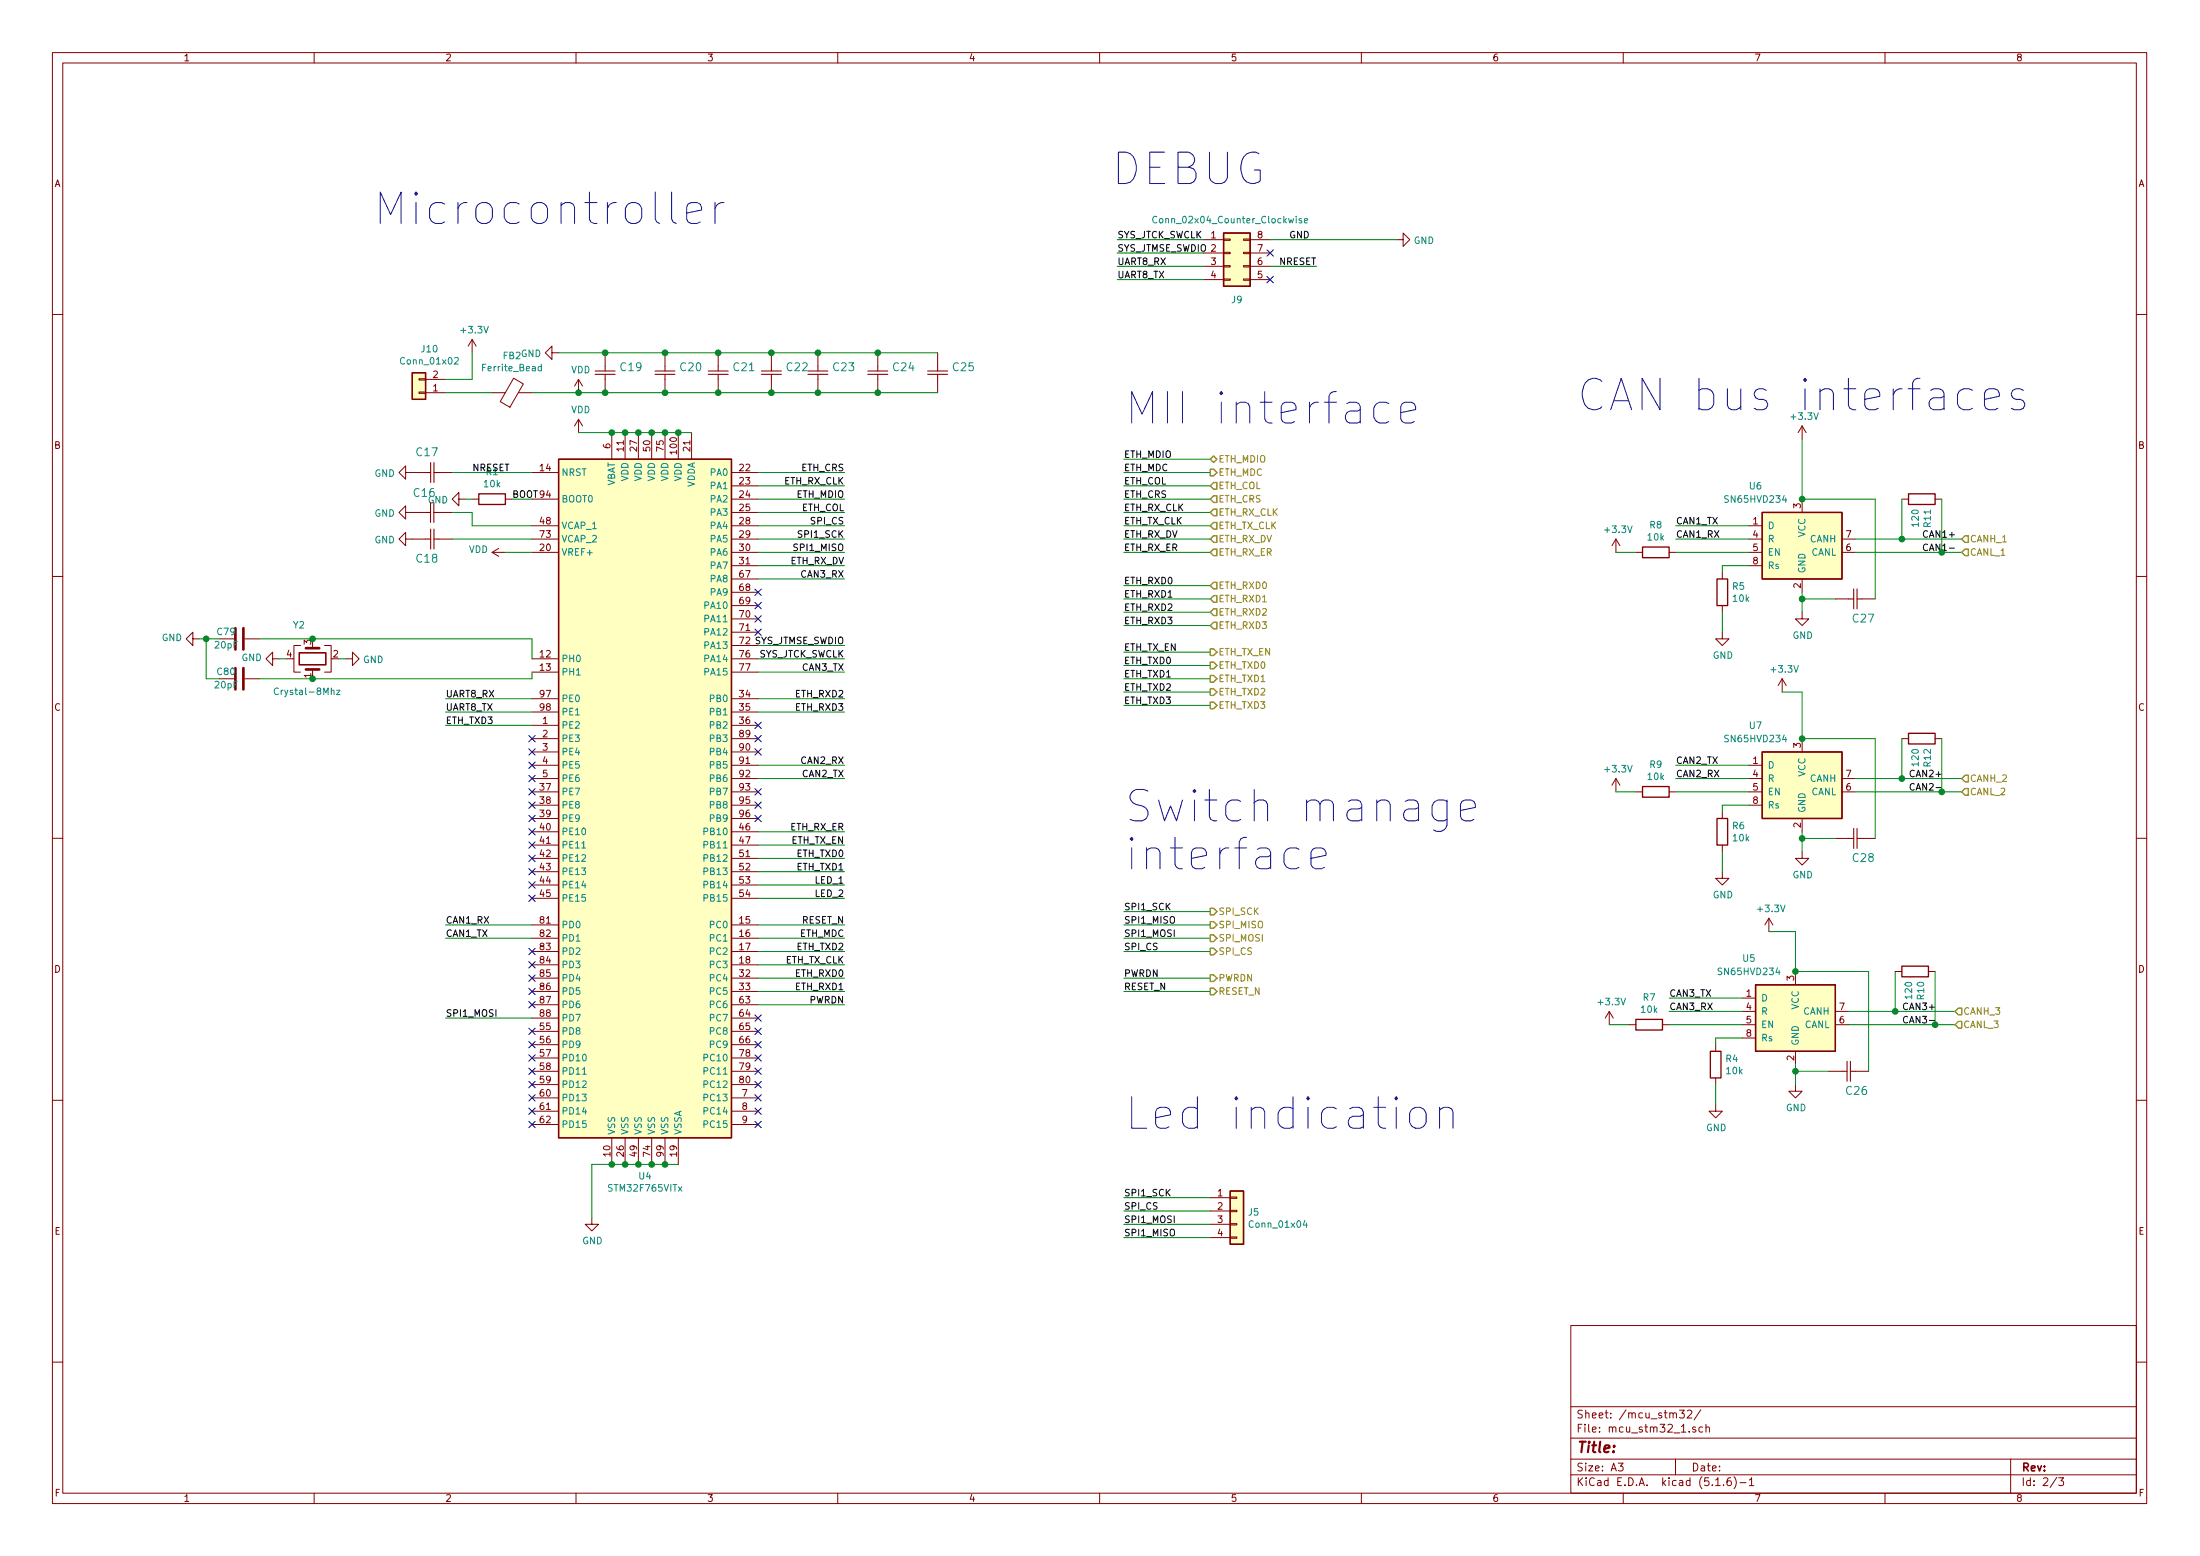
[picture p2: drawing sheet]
<svg xmlns="http://www.w3.org/2000/svg" width="420mm" height="297mm" viewBox="0 0 420 297" stroke-linecap="round" stroke-linejoin="round" font-family="sans-serif">
<g fill="none" stroke="#840000" stroke-width=".19">
<path d="M10 10h400v277h-400zM12 12h396v273.1h-396zM60 10v2M110 10v2M160 10v2M210 10v2M260 10v2M310 10v2M360 10v2M229.9 45.8h3.8M229.9 48.3h3.8M229.9 50.8h3.8"/>
<path d="M229.9 53.4h3.8M233.7 53.2h1.2v.3h-1.2zM233.7 50.7h1.2v.3h-1.2zM233.7 45.6h1.2v.3h-1.2zM233.7 48.2h1.2v.2h-1.2zM237.5 53.2h1.3v.3h-1.3zM237.5 50.7h1.3v.3h-1.3zM237.5 45.6h1.3v.3h-1.3zM237.5 48.2h1.3v.2h-1.3zM238.8 45.8h3.8M238.8 48.3h3.8M238.8 50.8h3.8"/>
<path d="M238.8 53.4h3.8M266.7 45.8h1.3v1.2l1.2-1.2-1.2-1.3v1.3M10 60h2M80 72.3h1.3v.3h-1.3zM80 74.8h1.3v.3h-1.3zM81.3 75h3.8M81.3 72.4h3.8M90.2 64.8l-.8 1.3M90.2 64.8v2.5M90.2 64.8l.7 1.3M94 75h2.5M98.1 72.2l1.8 1.1-2.5 4.4-1.9-1z"/>
<path d="M99 75h2.6M105.4 67.3v-1.2l-1.3 1.2 1.3 1.3v-1.3h1.3M110.5 72.4v2.6M110.5 72.4l-.8 1.3M110.5 72.4l.8 1.3M115.6 67.3v2.6M115.6 72.4v2.6M127 67.3v2.6M127 72.4v2.6M137.2 67.3v2.6M137.2 72.4v2.6M147.3 67.3v2.6"/>
<path d="M147.3 72.4v2.6M156.2 67.3v2.6M156.2 72.4v2.6M167.6 67.3v2.6M167.6 72.4v2.6M179.1 67.3v2.6M179.1 72.4v2.6M408 60h2M77.5 97.8v-1.2l-1.3 1.2 1.3 1.3v-1.3h3.8M77.5 90.2v-1.3l-1.3 1.3 1.3 1.3v-1.3h3.8M83.8 90.2h2.6M83.8 97.8h2.6"/>
<path d="M87.6 95.3v-1.3l-1.2 1.3 1.2 1.3v-1.3h1.3M90.2 95.3h1.2M96.5 95.3h1.3M101.6 95.3h5.1M101.6 90.2h5.1M110.5 80l-.8 1.3M110.5 80v2.6M110.5 80l.8 1.3M116.8 82.6v5.1M119.4 82.6v5.1M121.9 82.6v5.1M124.5 82.6v5.1"/>
<path d="M127 82.6v5.1M129.5 82.6v5.1M132.1 82.6v5.1M139.7 95.3h5.1M139.7 90.2h5.1M139.7 92.7h5.1M139.7 97.8h5.1M344.2 81.3v2.6M344.2 95.3v2.5M344.2 81.3l-.8 1.3M344.2 81.3l.7 1.3M363.2 95.3h1.3"/>
<path d="M369.6 95.3h1.2M10 110h2M77.5 102.9v-1.3l-1.3 1.3 1.3 1.3v-1.3h3.8M83.8 102.9h2.6M94 105.4h2.5M94 105.4l1.2 .8M95.2 104.7l-1.2 .7M101.6 105.4h5.1M101.6 100.4h5.1M101.6 102.9h5.1M139.7 105.4h5.1M139.7 115.6h5.1"/>
<path d="M139.7 118.1h5.1M139.7 100.4h5.1M139.7 102.9h5.1M139.7 108h5.1M139.7 110.5h5.1M139.7 113.1h5.1M308.6 102.9v2.5M308.6 102.9l-.8 1.3M308.6 102.9l.8 1.3M312.4 105.4h1.3M318.8 105.4h1.2M328.9 109.3v1.2"/>
<path d="M328.9 115.6v1.3M334 105.4h2.5M334 100.4h2.5M334 102.9h2.5M334 108h2.5M344.2 116.9v1.2h1.2l-1.2 1.3-1.3-1.3h1.3M344.2 110.5v2.6M350.5 114.3h2.6M351.8 105.4h2.5M351.8 102.9h2.5M355.6 114.3h2.5M408 110h2"/>
<path d="M36.8 122v1.2l-1.2-1.2 1.2-1.3v1.3h1.3M46.7 129.6h2.8M46.7 122h2.8M52.1 125.8v1.2l-1.3-1.2 1.3-1.3v1.3h1.2M57.4 123.2h-1.3v5.1h1.3M59.7 123.2v.5M59.7 127.8v.5M62 123.2h1.2v5.1h-1.2M66 125.8h1.3v1.2l1.3-1.2-1.3-1.3v1.3M101.6 125.8h5.1M101.6 128.3h5.1M101.6 133.4h5.1"/>
<path d="M101.6 135.9h5.1M101.6 138.5h5.1M139.7 120.7h5.1M139.7 123.2h5.1M139.7 125.8h5.1M139.7 128.3h5.1M139.7 133.4h5.1M139.7 135.9h5.1M139.7 138.5h5.1M328.9 120.7v1.3h1.3l-1.3 1.2-1.2-1.2h1.2M340.4 129.6l-.8 1.2M340.4 129.6v2.5"/>
<path d="M340.4 129.6l.7 1.2M101.6 158.8h5.1M101.6 141h5.1M101.6 143.5h5.1M101.6 146.1h5.1M101.6 148.6h5.1M101.6 151.2h5.1M101.6 153.7h5.1M101.6 156.2h5.1M139.7 158.8h5.1M139.7 141h5.1M139.7 143.5h5.1"/>
<path d="M139.7 146.1h5.1M139.7 148.6h5.1M139.7 151.2h5.1M139.7 153.7h5.1M139.7 156.2h5.1M308.6 148.6l-.8 1.3M308.6 148.6v2.6M308.6 148.6l.8 1.3M312.4 151.2h1.3M318.8 151.2h1.2M328.9 155v1.2M334 146.1h2.5"/>
<path d="M334 148.6h2.5M334 151.2h2.5M334 153.7h2.5M344.2 141v2.5M344.2 156.2v2.6M351.8 148.6h2.5M351.8 151.2h2.5M363.2 141h1.3M369.6 141h1.2M10 160h2M101.6 161.3h5.1M101.6 163.9h5.1"/>
<path d="M101.6 166.4h5.1M101.6 168.9h5.1M101.6 171.5h5.1M101.6 176.6h5.1M101.6 179.1h5.1M139.7 161.3h5.1M139.7 163.9h5.1M139.7 166.4h5.1M139.7 168.9h5.1M139.7 171.5h5.1M139.7 176.6h5.1M139.7 179.1h5.1"/>
<path d="M328.9 166.4v1.3h1.3l-1.3 1.2-1.2-1.2h1.2M328.9 161.3v1.3M337.8 175.3l-.7 1.3M337.8 175.3v2.5M337.8 175.3l.8 1.3M344.2 162.6v1.3h1.2l-1.2 1.2-1.3-1.2h1.3M350.5 160.1h2.6M355.6 160.1h2.5M408 160h2M101.6 181.6h5.1M101.6 184.2h5.1M101.6 186.7h5.1"/>
<path d="M101.6 189.3h5.1M101.6 191.8h5.1M101.6 194.3h5.1M101.6 196.9h5.1M101.6 199.4h5.1M139.7 181.6h5.1M139.7 184.2h5.1M139.7 186.7h5.1M139.7 189.3h5.1M139.7 191.8h5.1M139.7 194.3h5.1M139.7 196.9h5.1"/>
<path d="M139.7 199.4h5.1M307.3 193.1l-.7 1.2M307.3 193.1v2.5M307.3 193.1l.8 1.2M311.1 195.6h1.3M317.5 195.6h1.3M327.7 199.4v1.3M332.7 195.6h2.6M332.7 190.5h2.6M332.7 193.1h2.6M332.7 198.2h2.6M342.9 185.5v2.5"/>
<path d="M350.5 195.6h2.6M350.5 193.1h2.6M361.9 185.5h1.3M368.3 185.5h1.3M10 210h2M101.6 202h5.1M101.6 204.5h5.1M101.6 207h5.1M101.6 209.6h5.1M101.6 212.1h5.1M101.6 214.7h5.1M116.8 217.2v5.1"/>
<path d="M119.4 217.2v5.1M121.9 217.2v5.1M124.5 217.2v5.1M127 217.2v5.1M129.5 217.2v5.1M139.7 202h5.1M139.7 204.5h5.1M139.7 207h5.1M139.7 209.6h5.1M139.7 212.1h5.1M139.7 214.7h5.1M327.7 210.9v1.2h1.2l-1.2 1.3-1.3-1.3h1.3"/>
<path d="M327.7 205.8v1.2M342.9 207v1.3h1.3l-1.3 1.3-1.3-1.3h1.3M342.9 200.7v2.5M349.2 204.5h2.6M354.3 204.5h2.6M408 210h2M113 232.4v1.3h1.3l-1.3 1.3-1.2-1.3h1.2M231.1 228.6h3.8M231.1 231.2h3.8M231.1 233.7h3.8M231.1 236.3h3.8M234.9 236.1h1.3v.3h-1.3z"/>
<path d="M234.9 233.6h1.3v.2h-1.3zM234.9 228.5h1.3v.3h-1.3zM234.9 231h1.3v.3h-1.3zM300 253h108v32.1h-108zM10 260h2M300 278.5h108M300 274.5h108M300 268.5h108M309 279.3h1l-.5 .6 .4 .1v.7l-.2 .1-.7-.1M320 278.5v3M320.8 269.2h.9l-.5 .6 .4 .1v.7l-.2 .1-.6-.1M322.2 269.4l.6-.2 .2 .2 .1 .2-.9 1.1h.9"/>
<path d="M323.8 272.5a.37 .37 0 0 0-.6 .1l.1 .2 .5 .2 .1 .1-.2 .3-.5-.1M324.8 269.1l-1.3 2M325.2 272.5l-.5-.1-.2 .3v.6l.2 .1 .5-.1M325.8 272.5h.1a.37 .37 0 0 1 .6 .1v.8M325.8 271.9v1.5M384 278.5v6.6M408 260h2M60 285.1v1.9M110 285.1v1.9M160 285.1v1.9M210 285.1v1.9M260 285.1v1.9"/>
<path d="M300 281.5h108M310 285.1v1.9M327.7 283.6h.8M329.2 283.5v.1M330.5 282.1a.59 .59 0 0 0-.7 .6l.1 .8 .5 .1 .2-.1 .1-.5-.2-.3h-.4l-.3 .3M331.2 281.9a1.71 1.71 0 0 1 0 2.3M332.3 283h1.2M334.1 282.5l.4-.4v1.5M334.1 283.6h.8M360 285.1v1.9M392.8 282l-1.3 2M393.2 282.1h.9l-.5 .6 .4 .1v.7l-.2 .1-.6-.1"/>
</g>
<g fill="none" stroke="#840000" stroke-width=".2">
<path d="M113.7 70.8h3.8M113.7 71.5h3.8M115.6 69.9v.9M115.6 71.5v.9M125.1 70.8h3.8M125.1 71.5h3.8M127 69.9v.9M127 71.5v.9M135.3 70.8h3.8M135.3 71.5h3.8M137.2 69.9v.9M137.2 71.5v.9"/>
<path d="M145.4 70.8h3.8M145.4 71.5h3.8M147.3 69.9v.9M147.3 71.5v.9M154.3 70.8h3.8M154.3 71.5h3.8M156.2 69.9v.9M156.2 71.5v.9M165.7 70.8h3.8M165.7 71.5h3.8M167.6 69.9v.9M167.6 71.5v.9"/>
<path d="M177.2 70.8h3.8M177.2 71.5h3.8M179.1 69.9v.9M179.1 71.5v.9M81.3 97.8h.9M81.3 90.2h.9M82.2 95.9v3.8M82.2 88.3v3.8M82.9 97.8h.9M82.9 95.9v3.8M82.9 88.3v3.8M82.9 90.2h.9"/>
<path d="M81.3 102.9h.9M82.2 101v3.8M82.9 102.9h.9M82.9 101v3.8M353.1 114.3h.9M354 112.4v3.8M354.7 112.4v3.8M354.7 114.3h.9M354 158.2v3.8M354.7 158.2v3.8M353.1 160.1h.9M354.7 160.1h.9"/>
<path d="M351.8 204.5h1M352.8 202.6v3.8M353.4 204.5h.9M353.4 202.6v3.8"/>
</g>
<g fill="none" stroke="#840000" stroke-width=".25">
<path d="M233.7 44.5h5.1v10.1h-5.1zM78.7 71.2h2.6v5h-2.6zM91.4 94.3h5.1v2h-5.1zM106.7 87.7h33v129.5h-33zM336.5 97.8h15.3v12.7h-15.3zM364.5 94.3h5.1v2h-5.1zM313.7 104.4h5.1v2.1h-5.1zM327.9 110.5h2v5.1h-2zM364.5 140h5.1v2h-5.1zM313.7 150.2h5.1v2h-5.1zM327.9 156.2h2v5.1h-2zM336.5 143.5h15.3v12.7h-15.3z"/>
<path d="M312.4 194.6h5.1v2h-5.1zM335.3 188h15.2v12.7h-15.2zM363.2 184.4h5.1v2.1h-5.1zM326.6 200.7h2.1v5.1h-2.1zM234.9 227.4h2.6v10.1h-2.6z"/>
</g>
<g fill="#ffffc2" stroke="#ffffc2" stroke-width=".19">
<path d="M233.7 44.5h5.1v10.1h-5.1z"/>
<path d="M106.7 87.7h33v129.5h-33z"/>
<path d="M336.5 143.5h15.3v12.7h-15.3z"/>
<path d="M336.5 97.8h15.3v12.7h-15.3z"/>
<path d="M234.9 227.4h2.6v10.1h-2.6z"/>
<path d="M78.7 71.2h2.6v5h-2.6z"/>
<path d="M335.3 188h15.2v12.7h-15.2z"/>
</g>
<path d="M220.9 41.4a.6 .6 0 0 0-.8 .4 .6 .6 0 0 0 .6 .8l.2-.2M248.6 41.8l-.3-.1-.2 .2 .1 .2 .4 .1v.3h-.5M249.1 42.1l.6-.1v-.2l-.4-.1-.2 .2 .1 .6h.5M86.8 68.4l.5-.2 .2 .4-.8 .9h.8M103.4 70h-.4l-.2 .2 .1 .6h.5M103.4 69.5v1.3M53.2 131.5a.6 .6 0 0 0-.9 .4 .6 .6 0 0 0 .6 .7l.3-.1M64.3 131.8h.6l-.6 .8h.6M111.1 161.9h.7M111.3 205.1h.7M249.2 233l-.3 .9h.8M249.5 233.5v.8" fill="none" stroke="#008484" stroke-width=".19"/>
<path d="M45 119.9v4.1M46.5 119.9v4.1M45 127.5v4.1M46.5 127.5v4.1M58.4 127.8h2.6M58.4 123.7h2.6" fill="none" stroke="#840000" stroke-width=".51"/>
<path d="M57.1 124.6h5.1v2.3h-5.1z" fill="none" stroke="#840000" stroke-width=".3"/>
<g fill="none" stroke="#008400" stroke-width=".19">
<path d="M213.4 50.8h16.5M213.4 45.8h16.5M213.4 53.4h16.5M213.4 48.3h16.5M242.6 50.8h8.9M242.6 45.8h24.1M85.1 75h8.9M90.2 67.3v5.1h-5.1M101.6 75h77.5M106.7 67.3h72.4M86.4 90.2h15.2M86.4 97.8h3.8v2.6h11.4"/>
<path d="M88.9 95.3h1.3M97.8 95.3h3.8M110.5 82.6h21.6M144.8 90.2h16.5M144.8 97.8h16.5M144.8 95.3h16.5M144.8 92.7h16.5M214.6 90.2h16.5M214.6 97.8h16.5M214.6 87.7h16.5M214.6 95.3h16.5M214.6 92.7h16.5"/>
<path d="M344.2 83.9v11.4h13.9v19M363.2 95.3v7.6M370.8 95.3v10.1M86.4 102.9h15.2M96.5 105.4h5.1M144.8 100.4h16.5M144.8 102.9h16.5M144.8 105.4h16.5M144.8 108h16.5M144.8 110.5h16.5M214.6 100.4h16.5M214.6 111.8h16.5"/>
<path d="M214.6 114.3h16.5M214.6 102.9h16.5M214.6 116.9h16.5M214.6 119.4h16.5M214.6 105.4h16.5M308.6 105.4h3.8M320 100.4h14M320 102.9h14M320 105.4h14M328.9 116.9v3.8M334 108h-5.1v1.3M344.2 114.3h6.3"/>
<path d="M344.2 113.1v3.8M354.3 102.9h20.3M354.3 105.4h20.3M38.1 122h3.8M39.4 122v7.6h2.5M49.5 122h52.1v3.8M53.3 125.8h1.3M64.8 125.8h1.2M85.1 133.4h16.5M85.1 135.9h16.5M85.1 138.5h16.5M101.6 128.3v1.3h-52.1"/>
<path d="M144.8 133.4h16.5M144.8 135.9h16.5M144.8 125.8h16.5M144.8 123.2h16.5M144.8 128.3h16.5M214.6 124.5h16.5M214.6 132.1h16.5M214.6 127h16.5M214.6 129.6h16.5M214.6 134.7h16.5M340.4 132.1h3.8v8.9h13.9v19.1M144.8 148.6h16.5"/>
<path d="M144.8 146.1h16.5M144.8 158.8h16.5M308.6 151.2h3.8M320 148.6h14M320 146.1h14M320 151.2h14M334 153.7h-5.1v1.3M344.2 158.8v3.8M354.3 148.6h20.3M354.3 151.2h20.3M363.2 141v7.6M370.8 141v10.2"/>
<path d="M85.1 179.1h16.5M85.1 176.6h16.5M144.8 179.1h16.5M144.8 176.6h16.5M144.8 171.5h16.5M144.8 168.9h16.5M144.8 166.4h16.5M144.8 163.9h16.5M144.8 161.3h16.5M214.6 179.1h16.5M214.6 176.6h16.5M214.6 174h16.5"/>
<path d="M328.9 162.6v3.8M337.8 177.8h5.1v7.7h14v19M344.2 160.1h6.3M85.1 194.3h16.5M144.8 181.6h16.5M144.8 184.2h16.5M144.8 189.3h16.5M144.8 186.7h16.5M144.8 191.8h16.5M214.6 181.6h16.5M214.6 189.3h16.5M214.6 186.7h16.5"/>
<path d="M307.3 195.6h3.8M318.8 193.1h13.9M318.8 190.5h13.9M318.8 195.6h13.9M332.7 198.2h-5v1.2M353.1 193.1h20.3M353.1 195.6h20.3M361.9 185.5v7.6M369.6 185.5v10.1M327.7 207v3.9M342.9 203.2v3.8M342.9 204.5h6.3"/>
<path d="M129.5 222.3h-16.5v10.1M214.6 236.3h16.5M214.6 231.2h16.5M214.6 228.6h16.5M214.6 233.7h16.5"/>
</g>
<g fill="none" stroke="#848400" stroke-width=".25">
<path d="M231.1 87.7l.7-.7 .6 .7-.6 .6zM231.1 89.6h.7l.6 .6-.6 .6h-.7zM231.8 94.7h.6v1.2h-.6l-.7-.6zM231.8 97.2h.6v1.3h-.6l-.7-.7zM231.8 99.7h.6v1.3h-.6l-.7-.6zM231.8 92.1h.6v1.3h-.6l-.7-.7zM231.8 102.3h.6v1.2h-.6l-.7-.6zM231.8 111.2h.6v1.2h-.6l-.7-.6zM231.8 113.7h.6v1.3h-.6l-.7-.7zM231.8 116.2h.6v1.3h-.6l-.7-.6zM231.8 118.8h.6v1.3h-.6l-.7-.7zM231.8 104.8h.6v1.3h-.6l-.7-.7z"/>
<path d="M375.3 104.8h.6v1.3h-.6l-.7-.7zM375.3 102.3h.6v1.2h-.6l-.7-.6zM231.1 123.9h.7l.6 .6-.6 .6h-.7zM231.1 126.4h.7l.6 .6-.6 .7h-.7zM231.1 128.9h.7l.6 .7-.6 .6h-.7zM231.1 131.5h.7l.6 .6-.6 .7h-.7zM231.1 134h.7l.6 .7-.6 .6h-.7zM375.3 150.5h.6v1.3h-.6l-.7-.6zM375.3 148h.6v1.3h-.6l-.7-.7zM231.1 175.9h.7l.6 .7-.6 .6h-.7zM231.1 173.4h.7l.6 .6-.6 .7h-.7zM231.1 178.5h.7l.6 .6-.6 .6h-.7z"/>
<path d="M231.1 186.1h.7l.6 .6-.6 .7h-.7zM231.1 188.6h.7l.6 .7-.6 .6h-.7zM231.1 181h.7l.6 .6-.6 .7h-.7zM373.4 195.6l.6-.6h.6v1.3h-.6zM373.4 193.1l.6-.7h.6v1.3h-.6z"/>
</g>
<path d="M372.3 104.6h1M369.7 150.4h1M368.5 194.8h.9" fill="none" stroke="#000" stroke-width=".19"/>
<g fill="none" stroke="#0000c2" stroke-width=".19">
<path d="M128.3 36.7v5.1l.2 .6 .6 .3M136.6 38.7v4M138.3 38.7a1.54 1.54 0 0 0-1.7 1.1M131.1 40.7l2.9-.6v-.6l-.3-.6-.6-.2h-1.1l-.6 .2-.3 .6v2.3l.3 .6 .6 .3h1.1l.6-.3M265.2 77l-.6-.2h-1.1l-.8 .5-.3 .6v1.7l.5 .9 .6 .3h1.1l.6-.3M267.5 78.8l2.9-.6v-.6l-.3-.6-.6-.2h-1.1l-.6 .2-.3 .6v2.3l.3 .6 .6 .3h1.1l.6-.3M376.7 74.5a1.94 1.94 0 0 0-2.6 .3l-.3 .6v1.7l.3 .6a1.94 1.94 0 0 0 2.6 .2M379 76.2l2.8-.5v-.6l-.2-.6-.6-.3h-1.2l-.5 .3-.3 .6v2.3l.3 .5 .5 .3h1.2l.6-.3M386.4 74.5l-.6-.3h-.8l-.6 .3-.3 .6 .3 .8 .6 .3h.8l.6 .3 .3 .6-.3 .8-.6 .3h-1.1l-.6-.3M276.4 152.7v4.9a1.63 1.63 0 0 1-2.6 .8M276.4 153a1.92 1.92 0 0 0-2.6 .3l-.3 .6v1.7l.3 .5a1.92 1.92 0 0 0 2.6 .3M278.9 154.7l2.9-.6v-.5l-.3-.6-.6-.3h-1.1l-.6 .3-.3 .6v2.3l.3 .5 .6 .3h1.1l.6-.3"/>
<path d="M250.4 163.9l2.8-.6v-.6l-.3-.6-.5-.2h-1.2l-.5 .2-.3 .6v2.3l.3 .6 .5 .2h1.2l.5-.2M269.5 211.9a1.64 1.64 0 0 1 2.9 .6v1.7a1.63 1.63 0 0 1-1.6 1.2 1.63 1.63 0 0 1-1.6-1.2v-1.7zM274.9 211.9a1.64 1.64 0 0 1 2.3-.2l.3 .6v3.1M274.9 211.4v4"/>
</g>
<g fill="#008400" stroke="#008400" stroke-width=".25">
<circle cx="124.5" cy="82.6" r=".51"/>
<circle cx="127" cy="67.3" r=".51"/>
<circle cx="147.3" cy="67.3" r=".51"/>
<circle cx="137.2" cy="75" r=".51"/>
<circle cx="137.2" cy="67.3" r=".51"/>
<circle cx="344.2" cy="114.3" r=".51"/>
<circle cx="342.9" cy="204.5" r=".51"/>
<circle cx="342.9" cy="185.5" r=".51"/>
<circle cx="127" cy="82.6" r=".51"/>
<circle cx="116.8" cy="222.3" r=".51"/>
<circle cx="344.2" cy="95.3" r=".51"/>
<circle cx="119.4" cy="222.3" r=".51"/>
<circle cx="344.2" cy="160.1" r=".51"/>
<circle cx="121.9" cy="222.3" r=".51"/>
<circle cx="344.2" cy="141" r=".51"/>
<circle cx="124.5" cy="222.3" r=".51"/>
<circle cx="127" cy="222.3" r=".51"/>
<circle cx="59.7" cy="122" r=".51"/>
<circle cx="59.7" cy="129.6" r=".51"/>
<circle cx="39.4" cy="122" r=".51"/>
<circle cx="370.8" cy="151.2" r=".51"/>
<circle cx="363.2" cy="102.9" r=".51"/>
<circle cx="167.6" cy="67.3" r=".51"/>
<circle cx="167.6" cy="75" r=".51"/>
<circle cx="369.6" cy="195.6" r=".51"/>
<circle cx="156.2" cy="75" r=".51"/>
<circle cx="370.8" cy="105.4" r=".51"/>
<circle cx="361.9" cy="193.1" r=".51"/>
<circle cx="363.2" cy="148.6" r=".51"/>
<circle cx="147.3" cy="75" r=".51"/>
<circle cx="115.6" cy="75" r=".51"/>
<circle cx="115.6" cy="67.3" r=".51"/>
<circle cx="110.5" cy="75" r=".51"/>
<circle cx="116.8" cy="82.6" r=".51"/>
<circle cx="129.5" cy="82.6" r=".51"/>
<circle cx="127" cy="75" r=".51"/>
<circle cx="119.4" cy="82.6" r=".51"/>
<circle cx="121.9" cy="82.6" r=".51"/>
<circle cx="156.2" cy="67.3" r=".51"/>
</g>
<g fill="none" stroke="#000084" stroke-width=".19">
<path d="M242 47.7l1.2 1.2M242 52.8l1.2 1.2M243.2 47.7l-1.2 1.2M243.2 52.8l-1.2 1.2M144.2 117.5l1.2 1.3M144.2 115l1.2 1.2M144.2 112.5l1.2 1.2M145.4 117.5l-1.2 1.3M145.4 115l-1.2 1.2M145.4 112.5l-1.2 1.2M144.2 137.9l1.2 1.2M144.2 120.1l1.2 1.2"/>
<path d="M145.4 137.9l-1.2 1.2M145.4 120.1l-1.2 1.2M101 153.1l1.2 1.2M101 145.5l1.2 1.2M101 140.4l1.2 1.2M101 142.9l1.2 1.3M101 148l1.2 1.2M101 150.6l1.2 1.2M101 158.2l1.2 1.2M101 155.6l1.2 1.3M102.2 153.1l-1.2 1.2M102.2 158.2l-1.2 1.2"/>
<path d="M102.2 155.6l-1.2 1.3M102.2 145.5l-1.2 1.2M102.2 140.4l-1.2 1.2M102.2 142.9l-1.2 1.3M102.2 148l-1.2 1.2M102.2 150.6l-1.2 1.2M144.2 155.6l1.2 1.3M144.2 153.1l1.2 1.2M144.2 150.6l1.2 1.2M144.2 140.4l1.2 1.2M144.2 142.9l1.2 1.3M145.4 142.9l-1.2 1.3"/>
<path d="M145.4 155.6l-1.2 1.3M145.4 153.1l-1.2 1.2M145.4 150.6l-1.2 1.2M145.4 140.4l-1.2 1.2M101 168.3l1.2 1.3M101 170.9l1.2 1.2M101 165.8l1.2 1.2M101 163.3l1.2 1.2M101 160.7l1.2 1.2M102.2 160.7l-1.2 1.2M102.2 168.3l-1.2 1.3M102.2 170.9l-1.2 1.2"/>
<path d="M102.2 165.8l-1.2 1.2M102.2 163.3l-1.2 1.2M101 188.7l1.2 1.2M101 186.1l1.2 1.2M101 183.6l1.2 1.2M101 181l1.2 1.3M101 191.2l1.2 1.2M101 198.8l1.2 1.2M101 196.3l1.2 1.2M102.2 188.7l-1.2 1.2M102.2 186.1l-1.2 1.2M102.2 183.6l-1.2 1.2"/>
<path d="M102.2 181l-1.2 1.3M102.2 191.2l-1.2 1.2M102.2 198.8l-1.2 1.2M102.2 196.3l-1.2 1.2M144.2 196.3l1.2 1.2M144.2 198.8l1.2 1.2M144.2 193.7l1.2 1.3M145.4 196.3l-1.2 1.2M145.4 198.8l-1.2 1.2M145.4 193.7l-1.2 1.3M101 211.5l1.2 1.2M101 209l1.2 1.2"/>
<path d="M101 206.4l1.2 1.3M101 203.9l1.2 1.2M101 201.4l1.2 1.2M101 214.1l1.2 1.2M102.2 211.5l-1.2 1.2M102.2 209l-1.2 1.2M102.2 206.4l-1.2 1.3M102.2 203.9l-1.2 1.2M102.2 201.4l-1.2 1.2M102.2 214.1l-1.2 1.2M144.2 214.1l1.2 1.2M144.2 211.5l1.2 1.2"/>
<path d="M144.2 209l1.2 1.2M144.2 206.4l1.2 1.3M144.2 203.9l1.2 1.2M144.2 201.4l1.2 1.2M145.4 214.1l-1.2 1.2M145.4 211.5l-1.2 1.2M145.4 209l-1.2 1.2M145.4 206.4l-1.2 1.3M145.4 203.9l-1.2 1.2M145.4 201.4l-1.2 1.2"/>
</g>
<g font-size="8.3" fill="#0000c2">
<text x="212.1" y="35.3">DEBUG</text>
<text x="71.1" y="43">Microcontroller</text>
<text x="214.6" y="81.1">MII interface</text>
<text x="301" y="78.5">CAN bus interfaces</text>
<text x="214.6" y="157">Switch manage</text>
<text x="214.6" y="166.2">interface</text>
<text x="214.6" y="215.7">Led indication</text>
</g>
<text font-size="2.8" fill="#840000" x="301" y="277.3">Title:</text>
<g font-size="2.1" fill="#008484">
<text x="118.6" y="70.9">C19</text>
<text x="130" y="70.9">C20</text>
<text x="140.2" y="70.9">C21</text>
<text x="150.3" y="70.9">C22</text>
<text x="159.2" y="70.9">C23</text>
<text x="170.6" y="70.9">C24</text>
<text x="182.1" y="70.9">C25</text>
<text x="79.6" y="87.1">C17</text>
<text x="79.1" y="94.9">C16</text>
<text x="79.6" y="107.4">C18</text>
<text x="353.9" y="118.8">C27</text>
<text x="353.9" y="164.6">C28</text>
<text x="352.7" y="209">C26</text>
</g>
<g font-size="2.1" fill="#840000">
<text x="301" y="273.5">File: mcu_stm32_1.sch</text>
<text x="301" y="270.8">Sheet: /mcu_stm32/</text>
<text x="301" y="280.9">Size: A3</text>
<text x="323" y="280.9">Date:</text>
<text x="386" y="280.9">Rev:</text>
<text x="301" y="283.7">KiCad E.D.A. kicad (5.1.6)-1</text>
<text x="386" y="283.7">Id: 2/3</text>
</g>
<g font-size="1.8" fill="#840000">
<text x="35" y="11.7">1</text>
<text x="85" y="11.7">2</text>
<text x="135" y="11.7">3</text>
<text x="185" y="11.7">4</text>
<text x="235" y="11.7">5</text>
<text x="285" y="11.7">6</text>
<text x="335" y="11.7">7</text>
<text x="385" y="11.7">8</text>
<text x="10.4" y="35.7">A</text>
<text x="408.4" y="35.7">A</text>
<text x="231.3" y="45.5">1</text>
<text x="240.2" y="45.5">8</text>
<text x="231.3" y="50.6">3</text>
<text x="231.3" y="53.1">4</text>
<text x="240.2" y="53.1">5</text>
<text x="240.2" y="50.6">6</text>
<text x="240.2" y="48">7</text>
<text x="82.7" y="74.7">1</text>
<text x="82.7" y="72.2">2</text>
<text x="10.4" y="85.7">B</text>
<text x="103.2" y="90">14</text>
<text x="116.6" y="85.6" transform="rotate(-90 116.6 85.6)">6</text>
<text x="119.1" y="86.1" transform="rotate(-90 119.1 86.1)">11</text>
<text x="121.7" y="86.1" transform="rotate(-90 121.7 86.1)">27</text>
<text x="124.2" y="86.1" transform="rotate(-90 124.2 86.1)">50</text>
<text x="126.7" y="86.1" transform="rotate(-90 126.7 86.1)">75</text>
<text x="129.3" y="86.6" transform="rotate(-90 129.3 86.6)">100</text>
<text x="131.8" y="86.1" transform="rotate(-90 131.8 86.1)">21</text>
<text x="141.3" y="90">22</text>
<text x="408.4" y="85.7">B</text>
<text x="141.3" y="92.5">23</text>
<text x="141.3" y="95">24</text>
<text x="103.2" y="100.1">48</text>
<text x="141.3" y="97.6">25</text>
<text x="141.3" y="100.1">28</text>
<text x="334.8" y="100.1">1</text>
<text x="343.9" y="97" transform="rotate(-90 343.9 97)">3</text>
<text x="103.2" y="102.7">73</text>
<text x="103.2" y="105.2">20</text>
<text x="141.3" y="102.7">29</text>
<text x="141.3" y="105.2">30</text>
<text x="141.3" y="107.7">31</text>
<text x="334.8" y="102.7">4</text>
<text x="334.8" y="105.2">5</text>
<text x="334.8" y="107.7">8</text>
<text x="352.6" y="105.2">6</text>
<text x="352.6" y="102.7">7</text>
<text x="141.3" y="110.3">67</text>
<text x="141.3" y="112.8">68</text>
<text x="343.9" y="112.3" transform="rotate(-90 343.9 112.3)">2</text>
<text x="141.3" y="115.4">69</text>
<text x="141.3" y="117.9">70</text>
<text x="54.8" y="125.5">4</text>
<text x="59.4" y="123.1" transform="rotate(-90 59.4 123.1)">3</text>
<text x="63.7" y="125.5">2</text>
<text x="103.2" y="125.5">12</text>
<text x="141.3" y="120.4">71</text>
<text x="141.3" y="125.5">76</text>
<text x="59.4" y="129.4" transform="rotate(-90 59.4 129.4)">1</text>
<text x="103.2" y="128.1">13</text>
<text x="141.3" y="128.1">77</text>
<text x="10.4" y="135.7">C</text>
<text x="103.2" y="133.1">97</text>
<text x="103.2" y="135.7">98</text>
<text x="141.3" y="133.1">34</text>
<text x="141.3" y="135.7">35</text>
<text x="408.4" y="135.7">C</text>
<text x="103.7" y="138.2">1</text>
<text x="103.7" y="140.8">2</text>
<text x="103.7" y="143.3">3</text>
<text x="141.3" y="138.2">36</text>
<text x="141.3" y="140.8">89</text>
<text x="141.3" y="143.3">90</text>
<text x="343.9" y="142.8" transform="rotate(-90 343.9 142.8)">3</text>
<text x="103.7" y="145.8">4</text>
<text x="103.7" y="148.4">5</text>
<text x="141.3" y="145.8">91</text>
<text x="141.3" y="148.4">92</text>
<text x="334.8" y="145.8">1</text>
<text x="334.8" y="148.4">4</text>
<text x="352.6" y="148.4">7</text>
<text x="103.2" y="150.9">37</text>
<text x="103.2" y="153.5">38</text>
<text x="103.2" y="156">39</text>
<text x="141.3" y="150.9">93</text>
<text x="141.3" y="153.5">95</text>
<text x="141.3" y="156">96</text>
<text x="334.8" y="150.9">5</text>
<text x="334.8" y="153.5">8</text>
<text x="352.6" y="150.9">6</text>
<text x="103.2" y="158.5">40</text>
<text x="103.2" y="161.1">41</text>
<text x="141.3" y="158.5">46</text>
<text x="141.3" y="161.1">47</text>
<text x="343.9" y="158" transform="rotate(-90 343.9 158)">2</text>
<text x="103.2" y="163.6">42</text>
<text x="103.2" y="166.2">43</text>
<text x="141.3" y="163.6">51</text>
<text x="141.3" y="166.2">52</text>
<text x="103.2" y="168.7">44</text>
<text x="103.2" y="171.2">45</text>
<text x="141.3" y="168.7">53</text>
<text x="141.3" y="171.2">54</text>
<text x="103.2" y="176.3">81</text>
<text x="103.2" y="178.9">82</text>
<text x="141.3" y="176.3">15</text>
<text x="141.3" y="178.9">16</text>
<text x="10.4" y="185.7">D</text>
<text x="103.2" y="181.4">83</text>
<text x="103.2" y="183.9">84</text>
<text x="141.3" y="181.4">17</text>
<text x="141.3" y="183.9">18</text>
<text x="408.4" y="185.7">D</text>
<text x="103.2" y="186.5">85</text>
<text x="103.2" y="189">86</text>
<text x="103.2" y="191.6">87</text>
<text x="141.3" y="186.5">32</text>
<text x="141.3" y="189">33</text>
<text x="141.3" y="191.6">63</text>
<text x="333.5" y="190.3">1</text>
<text x="342.6" y="187.2" transform="rotate(-90 342.6 187.2)">3</text>
<text x="103.2" y="194.1">88</text>
<text x="103.2" y="196.6">55</text>
<text x="141.3" y="194.1">64</text>
<text x="141.3" y="196.6">65</text>
<text x="333.5" y="192.8">4</text>
<text x="333.5" y="195.4">5</text>
<text x="333.5" y="197.9">8</text>
<text x="351.3" y="195.4">6</text>
<text x="351.3" y="192.8">7</text>
<text x="103.2" y="201.7">57</text>
<text x="103.2" y="199.2">56</text>
<text x="141.3" y="201.7">78</text>
<text x="141.3" y="199.2">66</text>
<text x="342.6" y="202.4" transform="rotate(-90 342.6 202.4)">2</text>
<text x="103.2" y="204.3">58</text>
<text x="103.2" y="206.8">59</text>
<text x="103.2" y="209.3">60</text>
<text x="141.3" y="204.3">79</text>
<text x="141.3" y="206.8">80</text>
<text x="141.8" y="209.3">7</text>
<text x="103.2" y="211.9">61</text>
<text x="103.2" y="214.4">62</text>
<text x="141.8" y="211.9">8</text>
<text x="141.8" y="214.4">9</text>
<text x="116.6" y="220.7" transform="rotate(-90 116.6 220.7)">10</text>
<text x="119.1" y="220.7" transform="rotate(-90 119.1 220.7)">26</text>
<text x="121.7" y="220.7" transform="rotate(-90 121.7 220.7)">49</text>
<text x="124.2" y="220.7" transform="rotate(-90 124.2 220.7)">74</text>
<text x="126.7" y="220.7" transform="rotate(-90 126.7 220.7)">99</text>
<text x="129.3" y="220.7" transform="rotate(-90 129.3 220.7)">19</text>
<text x="232.6" y="228.4">1</text>
<text x="232.6" y="230.9">2</text>
<text x="232.6" y="233.5">3</text>
<text x="10.4" y="235.7">E</text>
<text x="232.6" y="236">4</text>
<text x="408.4" y="235.7">E</text>
<text x="10.5" y="285.7">F</text>
<text x="35" y="286.7">1</text>
<text x="85" y="286.7">2</text>
<text x="135" y="286.7">3</text>
<text x="185" y="286.7">4</text>
<text x="235" y="286.7">5</text>
<text x="285" y="286.7">6</text>
<text x="335" y="286.7">7</text>
<text x="385" y="286.7">8</text>
<text x="408.5" y="285.7">F</text>
</g>
<g font-size="1.8">
<text x="213.4" y="45.5">SYS_JTCK_SWCLK</text>
<text x="246.3" y="45.5">GND</text>
<text x="213.4" y="53.1">UART8_TX</text>
<text x="213.4" y="50.6">UART8_RX</text>
<text x="213.4" y="48">SYS_JTMSE_SWDIO 2</text>
<text x="244.3" y="50.6">NRESET</text>
<text x="90.2" y="90">NRESET</text>
<text x="153" y="90">ETH_CRS</text>
<text x="214.6" y="87.4">ETH_MDIO</text>
<text x="214.6" y="90">ETH_MDC</text>
<text x="92.9" y="90.7">R1</text>
<text x="97.8" y="95">BOOT 94</text>
<text x="149.7" y="92.5">ETH_RX_CLK</text>
<text x="152.1" y="95">ETH_MDIO</text>
<text x="214.6" y="92.5">ETH_COL</text>
<text x="214.6" y="95">ETH_CRS</text>
<text x="153" y="97.6">ETH_COL</text>
<text x="155" y="100.1">SPI_CS</text>
<text x="214.6" y="97.6">ETH_RX_CLK</text>
<text x="214.6" y="100.1">ETH_TX_CLK</text>
<text x="320" y="100.1">CAN1_TX</text>
<text x="150.9" y="107.7">ETH_RX_DV</text>
<text x="151.9" y="105.2">SPI1_MISO</text>
<text x="152.7" y="102.7">SPI1_SCK</text>
<text x="214.6" y="105.2">ETH_RX_ER</text>
<text x="214.6" y="102.7">ETH_RX_DV</text>
<text x="320" y="102.7">CAN1_RX</text>
<text x="367" y="102.7">CAN1+</text>
<text x="367" y="105.2">CAN1-</text>
<text x="153" y="110.3">CAN3_RX</text>
<text x="214.6" y="111.5">ETH_RXD0</text>
<text x="214.6" y="116.6">ETH_RXD2</text>
<text x="214.6" y="119.2">ETH_RXD3</text>
<text x="214.6" y="114.1">ETH_RXD1</text>
<text x="141.3" y="123">72 SYS_JTMSE_SWDIO</text>
<text x="144.7" y="125.5">SYS_JTCK_SWCLK</text>
<text x="214.6" y="124.2">ETH_TX_EN</text>
<text x="153.2" y="128.1">CAN3_TX</text>
<text x="214.6" y="126.8">ETH_TXD0</text>
<text x="214.6" y="129.3">ETH_TXD1</text>
<text x="214.6" y="131.9">ETH_TXD2</text>
<text x="85.1" y="135.7">UART8_TX</text>
<text x="85.1" y="133.1">UART8_RX</text>
<text x="152" y="135.7">ETH_RXD3</text>
<text x="152" y="133.1">ETH_RXD2</text>
<text x="214.6" y="134.4">ETH_TXD3</text>
<text x="85.1" y="138.2">ETH_TXD3</text>
<text x="153" y="145.8">CAN2_RX</text>
<text x="153.2" y="148.4">CAN2_TX</text>
<text x="320" y="148.4">CAN2_RX</text>
<text x="320" y="145.8">CAN2_TX</text>
<text x="364.5" y="148.4">CAN2+</text>
<text x="364.5" y="150.9">CAN2-</text>
<text x="150.9" y="158.5">ETH_RX_ER</text>
<text x="151.1" y="161.1">ETH_TX_EN</text>
<text x="152.2" y="163.6">ETH_TXD0</text>
<text x="152.2" y="166.2">ETH_TXD1</text>
<text x="155.8" y="168.7">LED_1</text>
<text x="155.8" y="171.2">LED_2</text>
<text x="214.6" y="173.8">SPI1_SCK</text>
<text x="85.1" y="176.3">CAN1_RX</text>
<text x="85.1" y="178.9">CAN1_TX</text>
<text x="152.7" y="178.9">ETH_MDC</text>
<text x="153.1" y="176.3">RESET_N</text>
<text x="214.6" y="178.9">SPI1_MOSI</text>
<text x="214.6" y="176.3">SPI1_MISO</text>
<text x="149.9" y="183.9">ETH_TX_CLK</text>
<text x="152.2" y="181.4">ETH_TXD2</text>
<text x="214.6" y="181.4">SPI_CS</text>
<text x="152" y="189">ETH_RXD1</text>
<text x="152" y="186.5">ETH_RXD0</text>
<text x="154.6" y="191.6">PWRDN</text>
<text x="214.6" y="189">RESET_N</text>
<text x="214.6" y="186.5">PWRDN</text>
<text x="318.8" y="190.3">CAN3_TX</text>
<text x="85.1" y="194.1">SPI1_MOSI</text>
<text x="318.8" y="192.8">CAN3_RX</text>
<text x="363.2" y="192.8">CAN3+</text>
<text x="363.2" y="195.4">CAN3-</text>
<text x="214.6" y="233.5">SPI1_MOSI</text>
<text x="214.6" y="230.9">SPI_CS</text>
<text x="214.6" y="228.4">SPI1_SCK</text>
<text x="214.6" y="236">SPI1_MISO</text>
</g>
<g font-size="1.8" fill="#008484">
<text x="221.1" y="42.6">Conn_02x04_Counter_Clockwise</text>
<text x="270" y="46.6">GND</text>
<text x="235.3" y="57.9">J9</text>
<text x="88.2" y="63.6">+3.3V</text>
<text x="76.8" y="69.6">Conn_01x02</text>
<text x="80.5" y="67.3">J10</text>
<text x="92.4" y="70.9">Ferrite_Bead</text>
<text x="96.1" y="68.6">FB2GND</text>
<text x="109.1" y="71.3">VDD</text>
<text x="109.1" y="78.9">VDD</text>
<text x="342.2" y="80.1">+3.3V</text>
<text x="71.5" y="91">GND</text>
<text x="92.5" y="93">10k</text>
<text x="107.2" y="95.9">BOOT0</text>
<text x="107.2" y="90.8">NRST</text>
<text x="117.5" y="93" transform="rotate(-90 117.5 93)">VBAT</text>
<text x="120" y="91.9" transform="rotate(-90 120 91.9)">VDD</text>
<text x="122.6" y="91.9" transform="rotate(-90 122.6 91.9)">VDD</text>
<text x="125.1" y="91.9" transform="rotate(-90 125.1 91.9)">VDD</text>
<text x="127.6" y="91.9" transform="rotate(-90 127.6 91.9)">VDD</text>
<text x="130.2" y="91.9" transform="rotate(-90 130.2 91.9)">VDD</text>
<text x="132.7" y="93.2" transform="rotate(-90 132.7 93.2)">VDDA</text>
<text x="135.8" y="90.8">PA0</text>
<text x="135.8" y="93.4">PA1</text>
<text x="135.8" y="95.9">PA2</text>
<text x="329.7" y="96">SN65HVD234</text>
<text x="334.2" y="93.4">U6</text>
<text x="71.5" y="98.6">GND</text>
<text x="81.7" y="96.1">GND</text>
<text x="107.2" y="101">VCAP_1</text>
<text x="135.8" y="98.5">PA3</text>
<text x="135.8" y="101">PA4</text>
<text x="306.7" y="101.7">+3.3V</text>
<text x="315.1" y="100.9">R8</text>
<text x="337.6" y="101">D</text>
<text x="366.4" y="100.4" transform="rotate(-90 366.4 100.4)">120</text>
<text x="368.8" y="100.6" transform="rotate(-90 368.8 100.6)">R11</text>
<text x="71.5" y="103.7">GND</text>
<text x="89.5" y="105.5">VDD</text>
<text x="107.2" y="103.5">VCAP_2</text>
<text x="107.2" y="106.1">VREF+</text>
<text x="135.8" y="103.5">PA5</text>
<text x="135.8" y="106.1">PA6</text>
<text x="314.8" y="103.2">10k</text>
<text x="337.6" y="103.5">R</text>
<text x="337.6" y="106.1">EN</text>
<text x="344.8" y="102.6" transform="rotate(-90 344.8 102.6)">VCC</text>
<text x="345.7" y="103.5">CANH</text>
<text x="345.9" y="106.1">CANL</text>
<text x="135.8" y="108.6">PA7</text>
<text x="135.8" y="111.2">PA8</text>
<text x="135.8" y="113.7">PA9</text>
<text x="330.9" y="112.6">R5</text>
<text x="337.6" y="108.6">Rs</text>
<text x="344.8" y="109.5" transform="rotate(-90 344.8 109.5)">GND</text>
<text x="56" y="120">Y2</text>
<text x="134.8" y="116.2">PA10</text>
<text x="134.8" y="118.8">PA11</text>
<text x="331" y="114.9">10k</text>
<text x="30.9" y="122.4">GND</text>
<text x="41.1" y="123.8">20pF</text>
<text x="41.6" y="121.2">C79</text>
<text x="134.8" y="121.3">PA12</text>
<text x="134.8" y="123.9">PA13</text>
<text x="327.1" y="125.8">GND</text>
<text x="342.3" y="122">GND</text>
<text x="41.1" y="131.4">20pF</text>
<text x="41.6" y="128.9">C80</text>
<text x="46.1" y="126.2">GND</text>
<text x="69.3" y="126.6">GND</text>
<text x="107.2" y="126.4">PH0</text>
<text x="107.2" y="128.9">PH1</text>
<text x="134.8" y="126.4">PA14</text>
<text x="134.8" y="128.9">PA15</text>
<text x="338.4" y="128.4">+3.3V</text>
<text x="53.2" y="132.7">Crystal-8Mhz</text>
<text x="107.2" y="134">PE0</text>
<text x="107.2" y="136.6">PE1</text>
<text x="135.8" y="134">PB0</text>
<text x="135.8" y="136.6">PB1</text>
<text x="107.2" y="139.1">PE2</text>
<text x="107.2" y="141.6">PE3</text>
<text x="135.8" y="139.1">PB2</text>
<text x="135.8" y="141.6">PB3</text>
<text x="329.7" y="141.7">SN65HVD234</text>
<text x="334.2" y="139.2">U7</text>
<text x="107.2" y="144.2">PE4</text>
<text x="107.2" y="146.7">PE5</text>
<text x="107.2" y="149.3">PE6</text>
<text x="135.8" y="144.2">PB4</text>
<text x="135.8" y="146.7">PB5</text>
<text x="135.8" y="149.3">PB6</text>
<text x="306.7" y="147.5">+3.3V</text>
<text x="314.8" y="148.9">10k</text>
<text x="315.1" y="146.6">R9</text>
<text x="337.6" y="146.7">D</text>
<text x="337.6" y="149.3">R</text>
<text x="344.8" y="148.3" transform="rotate(-90 344.8 148.3)">VCC</text>
<text x="345.7" y="149.3">CANH</text>
<text x="366.4" y="146.1" transform="rotate(-90 366.4 146.1)">120</text>
<text x="368.8" y="146.3" transform="rotate(-90 368.8 146.3)">R12</text>
<text x="107.2" y="151.8">PE7</text>
<text x="107.2" y="154.3">PE8</text>
<text x="135.8" y="151.8">PB7</text>
<text x="135.8" y="154.3">PB8</text>
<text x="337.6" y="151.8">EN</text>
<text x="337.6" y="154.3">Rs</text>
<text x="344.8" y="155.2" transform="rotate(-90 344.8 155.2)">GND</text>
<text x="345.9" y="151.8">CANL</text>
<text x="107.2" y="159.4">PE10</text>
<text x="107.2" y="162">PE11</text>
<text x="107.2" y="156.9">PE9</text>
<text x="134.8" y="159.4">PB10</text>
<text x="134.8" y="162">PB11</text>
<text x="135.8" y="156.9">PB9</text>
<text x="330.9" y="158.3">R6</text>
<text x="331" y="160.6">10k</text>
<text x="107.2" y="164.5">PE12</text>
<text x="107.2" y="167">PE13</text>
<text x="134.8" y="164.5">PB12</text>
<text x="134.8" y="167">PB13</text>
<text x="342.3" y="167.7">GND</text>
<text x="107.2" y="169.6">PE14</text>
<text x="107.2" y="172.1">PE15</text>
<text x="134.8" y="169.6">PB14</text>
<text x="134.8" y="172.1">PB15</text>
<text x="327.1" y="171.5">GND</text>
<text x="107.2" y="177.2">PD0</text>
<text x="107.2" y="179.7">PD1</text>
<text x="135.8" y="177.2">PC0</text>
<text x="135.8" y="179.7">PC1</text>
<text x="335.9" y="174.1">+3.3V</text>
<text x="107.2" y="182.3">PD2</text>
<text x="107.2" y="184.8">PD3</text>
<text x="135.8" y="182.3">PC2</text>
<text x="135.8" y="184.8">PC3</text>
<text x="332.9" y="183.6">U5</text>
<text x="107.2" y="187.4">PD4</text>
<text x="107.2" y="189.9">PD5</text>
<text x="135.8" y="187.4">PC4</text>
<text x="135.8" y="189.9">PC5</text>
<text x="305.4" y="191.9">+3.3V</text>
<text x="313.8" y="191">R7</text>
<text x="328.5" y="186.1">SN65HVD234</text>
<text x="336.3" y="191.2">D</text>
<text x="365.2" y="190.6" transform="rotate(-90 365.2 190.6)">120</text>
<text x="367.5" y="190.8" transform="rotate(-90 367.5 190.8)">R10</text>
<text x="107.2" y="192.4">PD6</text>
<text x="107.2" y="195">PD7</text>
<text x="107.2" y="197.5">PD8</text>
<text x="135.8" y="192.4">PC6</text>
<text x="135.8" y="195">PC7</text>
<text x="135.8" y="197.5">PC8</text>
<text x="313.5" y="193.4">10k</text>
<text x="336.3" y="193.7">R</text>
<text x="336.3" y="196.3">EN</text>
<text x="343.5" y="192.7" transform="rotate(-90 343.5 192.7)">VCC</text>
<text x="344.4" y="193.7">CANH</text>
<text x="344.6" y="196.3">CANL</text>
<text x="107.2" y="202.6">PD10</text>
<text x="107.2" y="200.1">PD9</text>
<text x="134.8" y="202.6">PC10</text>
<text x="135.8" y="200.1">PC9</text>
<text x="329.6" y="202.8">R4</text>
<text x="336.3" y="198.8">Rs</text>
<text x="343.5" y="199.7" transform="rotate(-90 343.5 199.7)">GND</text>
<text x="107.2" y="205.1">PD11</text>
<text x="107.2" y="207.7">PD12</text>
<text x="134.8" y="205.1">PC11</text>
<text x="134.8" y="207.7">PC12</text>
<text x="329.8" y="205.1">10k</text>
<text x="107.2" y="210.2">PD13</text>
<text x="107.2" y="212.8">PD14</text>
<text x="107.2" y="215.3">PD15</text>
<text x="134.8" y="210.2">PC13</text>
<text x="134.8" y="212.8">PC14</text>
<text x="134.8" y="215.3">PC15</text>
<text x="325.8" y="215.9">GND</text>
<text x="341.1" y="212.1">GND</text>
<text x="117.5" y="216.7" transform="rotate(-90 117.5 216.7)">VSS</text>
<text x="120" y="216.7" transform="rotate(-90 120 216.7)">VSS</text>
<text x="122.6" y="216.7" transform="rotate(-90 122.6 216.7)">VSS</text>
<text x="125.1" y="216.7" transform="rotate(-90 125.1 216.7)">VSS</text>
<text x="127.6" y="216.7" transform="rotate(-90 127.6 216.7)">VSS</text>
<text x="130.2" y="216.7" transform="rotate(-90 130.2 216.7)">VSSA</text>
<text x="116.5" y="227.5">STM32F765VITx</text>
<text x="122.1" y="225.2">U4</text>
<text x="238.5" y="232.1">J5</text>
<text x="111.2" y="237.5">GND</text>
<text x="238.9" y="234.4">Conn_01x04</text>
</g>
<g font-size="1.8" fill="#848400">
<text x="232.7" y="88.3">ETH_MDIO</text>
<text x="232.7" y="95.9">ETH_CRS</text>
<text x="232.7" y="93.4">ETH_COL</text>
<text x="232.7" y="90.8">ETH_MDC</text>
<text x="232.7" y="98.5">ETH_RX_CLK</text>
<text x="232.7" y="101">ETH_TX_CLK</text>
<text x="232.7" y="103.5">ETH_RX_DV</text>
<text x="232.7" y="106.1">ETH_RX_ER</text>
<text x="376.2" y="106.1">CANL_1</text>
<text x="376.2" y="103.5">CANH_1</text>
<text x="232.7" y="112.4">ETH_RXD0</text>
<text x="232.7" y="115">ETH_RXD1</text>
<text x="232.7" y="117.5">ETH_RXD2</text>
<text x="232.7" y="120.1">ETH_RXD3</text>
<text x="232.7" y="125.1">ETH_TX_EN</text>
<text x="232.7" y="127.7">ETH_TXD0</text>
<text x="232.7" y="130.2">ETH_TXD1</text>
<text x="232.7" y="132.8">ETH_TXD2</text>
<text x="232.7" y="135.3">ETH_TXD3</text>
<text x="376.2" y="149.3">CANH_2</text>
<text x="376.2" y="151.8">CANL_2</text>
<text x="232.7" y="177.2">SPI_MISO</text>
<text x="232.7" y="174.7">SPI_SCK</text>
<text x="232.7" y="179.7">SPI_MOSI</text>
<text x="232.7" y="182.3">SPI_CS</text>
<text x="232.7" y="187.4">PWRDN</text>
<text x="232.7" y="189.9">RESET_N</text>
<text x="374.9" y="196.3">CANL_3</text>
<text x="374.9" y="193.7">CANH_3</text>
</g>
</svg>
